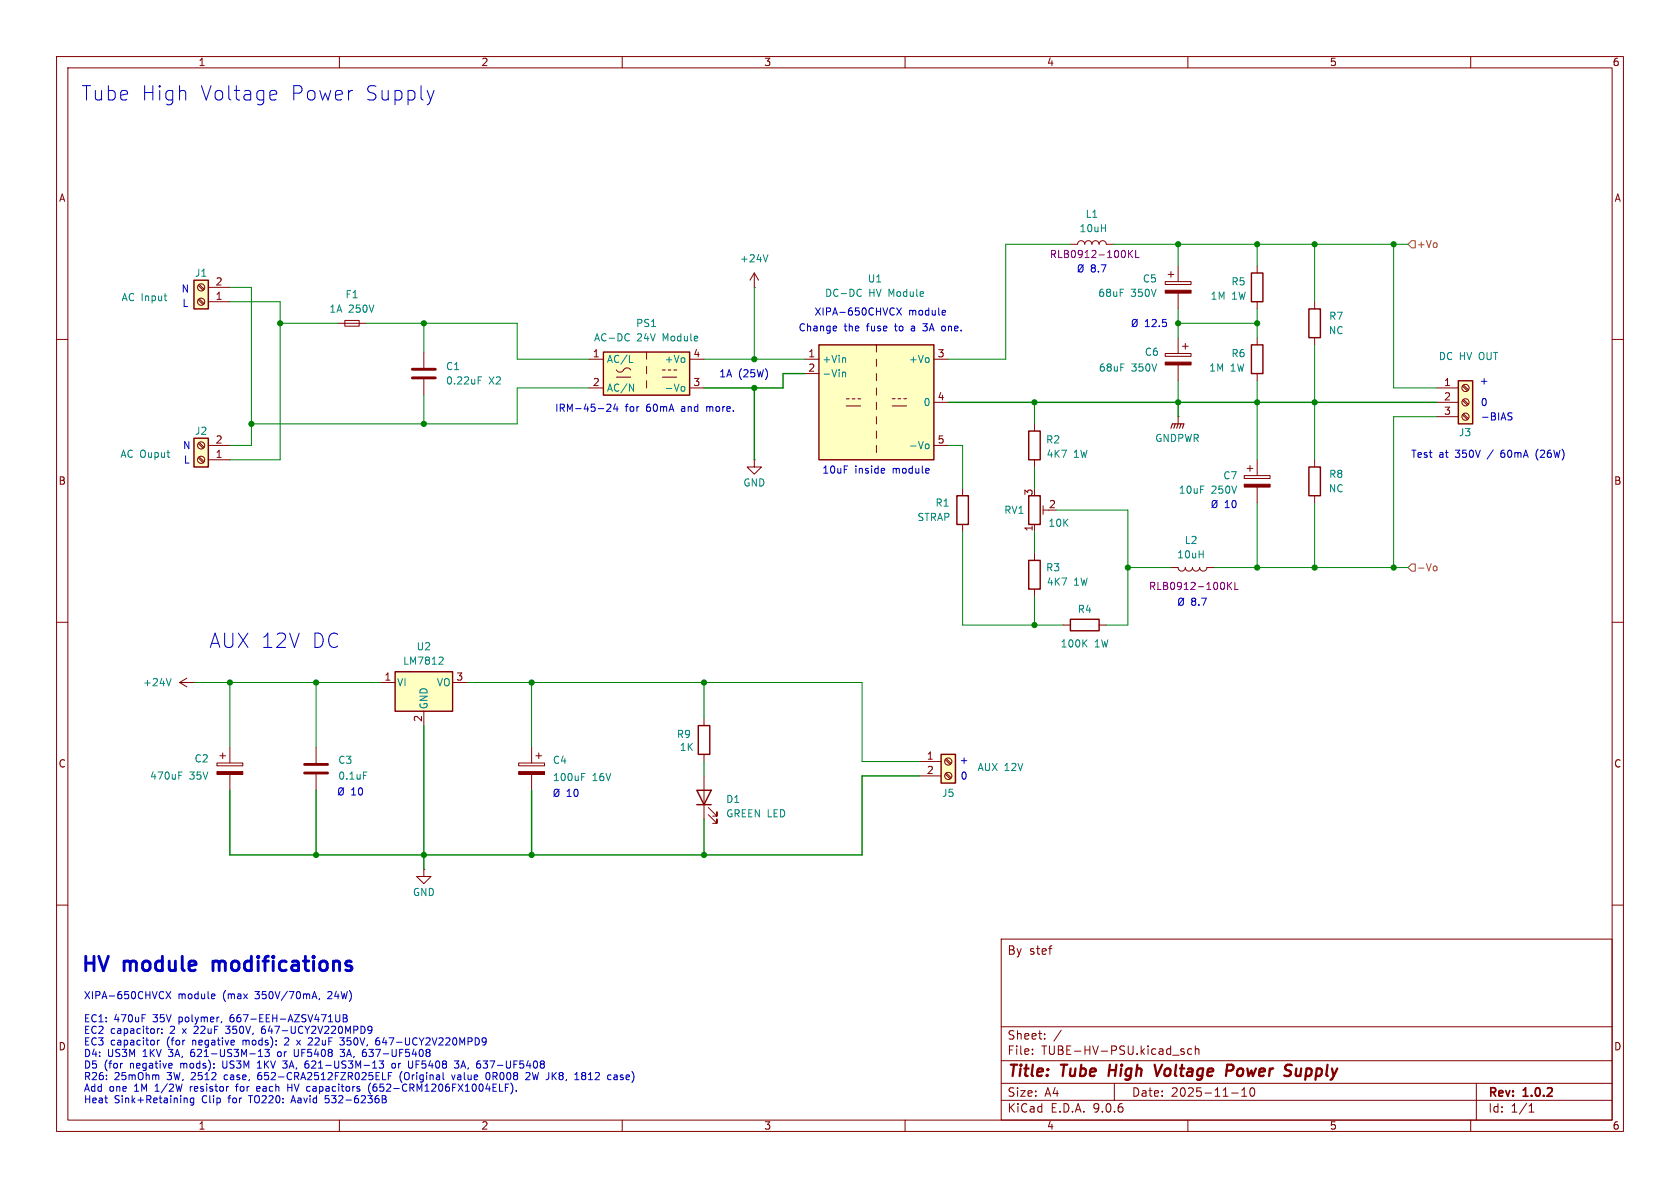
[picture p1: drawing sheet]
<svg xmlns="http://www.w3.org/2000/svg" width="297mm" height="210mm" viewBox="0 0 297 210" stroke-linecap="round" stroke-linejoin="round" font-family="sans-serif">
<g fill="none" stroke="#840000" stroke-width=".18">
<path d="M10 10h277v190h-277zM12 12h273v186h-273zM60 10v2M110 10v2M160 10v2M210 10v2M260 10v2M10 60h2M285 60h2M10 110h2M285 110h2M10 160h2"/>
<path d="M177 166h108v32h-108zM285 160h2M60 198v2M110 198v2M160 198v2M177 194.5h108M177 191.5h108M177 187.5h108M177 181.5h108M182.5 186.3v.1M182.5 185.5v.1M184.7 183.6v.1"/>
<path d="M184.7 182.8v.1M187.6 182.1l-1.3 2M197 191.5v3M209.3 185.5l-.3-.1-.3 .2 .1 .2 .5 .2v.3h-.6M210 198v2M210.7 185.5l-.5-.1-.2 .3v.4l.1 .2h.6M211.3 185.5l.2-.1 .4 .1 .1 .9M211.3 184.9v1.5M217.7 193.2h1.2M219.5 193.8h.9M219.5 192.7l.5-.4v1.5M221.1 192.4l.2-.1a.81 .81 0 0 1 .6 .6 .81 .81 0 0 1-.3 .8l-.1 .1a.81 .81 0 0 1-.4-1.4z"/>
<path d="M260 198v2M261 191.5v6.5M270.3 196.6h.9M270.3 195.5l.4-.4v1.5"/>
</g>
<path d="M196.2 188.2l-.2 2M204.1 188.2l.4 2 1-2M216.8 189.3h.8a.55 .55 0 0 0 .5-.5 .55 .55 0 0 0-.4-.6h-.7l-.3 2M229.2 188.9l-.1 1.2 .2 .1 .5-.1" fill="none" stroke="#840000" stroke-width=".4"/>
<path d="M34.3 49.5h2.5v5.1h-2.5z" fill="#ffffc2"/>
<path d="M34.3 49.5h2.5v5.1h-2.5z" fill="none" stroke="#840000" stroke-width=".25"/>
<g fill="none" stroke="#840000" stroke-width=".18">
<path d="M35.1 53l.8 .8M35.1 50.5l.8 .8M35.2 52.8l.9 .9M35.2 50.3l.9 .8M36.8 53.3h3.8M36.8 50.8h3.8M33 119.9l-1.3 .8M31.7 120.7l1.3 .7M31.7 120.7h2.6M34.3 120.7h.1M74.9 153.7v1.2h1.3l-1.3 1.3-1.2-1.3h1.2M74.9 153.7h.1"/>
<circle cx="35.6" cy="50.8" r=".63"/>
<circle cx="35.6" cy="53.3" r=".63"/>
</g>
<path d="M29 52.3h.5M29.4 53.2h.1M30.2 120l-.4 1.2" fill="none" stroke="#008484" stroke-width=".18"/>
<path d="M69.8 118.7h10.2v7h-10.2z" fill="#ffffc2"/>
<path d="M69.8 118.7h10.2v7h-10.2zM123.4 128.3h2.1v5.1h-2.1z" fill="none" stroke="#840000" stroke-width=".25"/>
<path d="M67.3 120.7h2.5M74.9 125.7v2.6M80 120.7h2.5M91.7 134.9h4.6v.5h-4.6zM94 132.1v2.8M94 136.9v2.8M94.7 133.6h1.1M95.2 133.1v1M124.5 127v1.3M124.5 133.4v1.2" fill="none" stroke="#840000" stroke-width=".18"/>
<path d="M77.8 116.1l.4 .1 .1 .3-.7 .9h.7M102.8 137.3h.5M102.8 136.7h.6" fill="none" stroke="#008484" stroke-width=".18"/>
<path d="M91.7 136.4h4.6v.5h-4.6z" fill="#840000" stroke="#840000" stroke-width=".18"/>
<path d="M257.8 67.3h2.5v7.6h-2.5z" fill="#ffffc2"/>
<path d="M221.2 48.3h2.1v5h-2.1zM231.4 54.6h2v5.1h-2zM181.9 76.2h2v5.1h-2zM221.2 61h2.1v5h-2.1zM257.8 67.3h2.5v7.6h-2.5zM181.9 99.1h2v5h-2zM181.9 87.6h2v5.1h-2zM189.2 109.5h5.1v2h-5.1zM123.2 139.7h2.5l-1.2 2.5zM123.2 142.2h2.5" fill="none" stroke="#840000" stroke-width=".25"/>
<g fill="none" stroke="#840000" stroke-width=".18">
<path d="M189.2 43.2h1.3a.64 .64 0 0 1 .6-.7 .64 .64 0 0 1 .7 .7 .64 .64 0 0 1 .6-.7 .64 .64 0 0 1 .6 .7 .64 .64 0 0 1 .7-.7 .64 .64 0 0 1 .6 .7 .64 .64 0 0 1 .6-.7 .64 .64 0 0 1 .7 .7h1.2M206 49.8h4.6v.5h-4.6zM206.5 48.5h1M207 48v1M208.3 47v2.8M208.3 51.8v2.8M208.3 59.7v2.8M222.2 47v1.3M222.2 53.3v1.3M222.2 59.7v1.3M232.4 53.3v1.3M232.4 59.7v1.3"/>
<path d="M182.9 74.9v1.3M206 62.5h4.6v.5h-4.6zM208.3 73.7h.1M208.3 64.5v2.8M208.3 73.7v1.2M209 61.2h1.1M209.5 60.7v1M222.2 66v1.3M254 68.6h3.8M254 71.1h3.8M254 73.7h3.8M258.5 68.2l.9 .9"/>
<path d="M258.5 70.8l.9 .8M258.5 73.3l.9 .9M258.7 68.1l.9 .8M258.7 70.6l.9 .9M258.7 73.2l.9 .8M133.3 81.3v1.3h1.3l-1.3 1.2-1.2-1.2h1.2M133.3 81.3h.1M182.9 81.3v1.3M182.9 92.7v1.3M182.9 97.8v1.3M184.4 89.4v1.5M184.4 90.2h1"/>
<path d="M220 84.1h4.5v.5h-4.5zM220.5 82.8h1M221 82.3v1M222.2 81.3v2.8M222.2 86.1v2.8M182.9 104.1v1.3M188 110.5h1.2M194.3 110.5h1.3M207 100.3h1.3a.64 .64 0 0 0 .6 .7 .64 .64 0 0 0 .6-.7 .64 .64 0 0 0 .7 .7 .64 .64 0 0 0 .6-.7 .64 .64 0 0 0 .7 .7 .64 .64 0 0 0 .6-.7 .64 .64 0 0 0 .6 .7 .64 .64 0 0 0 .7-.7h1.2M38.4 134.9h4.5v.5h-4.5zM38.9 133.6h1M39.4 133.1v1"/>
<path d="M40.6 132.1v2.8M40.6 136.9v2.8M55.9 132.1v2.8M55.9 136.9v2.8M124.5 137.2v7.6M125.2 144l1.5 1.5v-.7v.7h-.7M125.2 142.7l1.5 1.6v-.8v.8h-.7"/>
<circle cx="259.1" cy="68.6" r=".63"/>
<circle cx="259.1" cy="71.1" r=".63"/>
<circle cx="259.1" cy="73.7" r=".63"/>
</g>
<path d="M53.8 135.1h4.1M53.8 136.7h4.1" fill="none" stroke="#840000" stroke-width=".51"/>
<path d="M191.6 113.6l.6 .8M192.2 113.1l-.8 .7M31.6 136.5h.6M31.6 137.1h.4M64.3 136.5h.6" fill="none" stroke="#008484" stroke-width=".18"/>
<path d="M207 75.7l.3-.8h2l-.3 .8M207.8 74.9l-.3 .8M208.3 74.9l-.3 .8M208.8 74.9l-.3 .8" fill="none" stroke="#840000" stroke-width=".2"/>
<g fill="#840000" stroke="#840000" stroke-width=".18">
<path d="M220 85.6h4.5v.5h-4.5z"/>
<path d="M206 51.3h4.6v.5h-4.6z"/>
<path d="M206 64h4.6v.5h-4.6z"/>
<path d="M38.4 136.4h4.5v.5h-4.5z"/>
</g>
<path d="M199.5 44.3v1.2M199.7 44.8l.5 .7M200.2 44.3l-.7 .7M200.8 44.3v1.2h.6M217 102.9v1.3M217.2 103.5l.6 .7M217.8 102.9l-.8 .8M218.3 102.9v1.3h.6" fill="none" stroke="#840084" stroke-width=".18"/>
<path d="M166.4 133.4h2.5v5h-2.5z" fill="#ffffc2"/>
<path d="M166.4 133.4h2.5v5h-2.5z" fill="none" stroke="#840000" stroke-width=".25"/>
<g fill="none" stroke="#840000" stroke-width=".18">
<path d="M162.6 134.6h3.8M162.6 137.2h3.8M167.1 134.3l.9 .8M167.1 136.8l.9 .9M167.3 134.1l.8 .9M167.3 136.7l.8 .8"/>
<circle cx="167.6" cy="134.6" r=".63"/>
<circle cx="167.6" cy="137.2" r=".63"/>
</g>
<path d="M144.8 61h20.3v20.3h-20.3z" fill="#ffffc2"/>
<path d="M144.8 61h20.3v20.3h-20.3zM169.2 87.6h2v5.1h-2zM231.4 82.6h2v5h-2z" fill="none" stroke="#840000" stroke-width=".25"/>
<g fill="none" stroke="#840000" stroke-width=".18">
<path d="M142.2 63.5h2.6M142.2 66h2.6M149.6 71.8h2.5M149.6 70.5h.5M150.6 70.5h.6M151.7 70.5h.5M154.9 61v1.2M154.9 63.5v1.3M154.9 66v1.3M154.9 68.6v1.3M154.9 71.1v1.3M154.9 73.7v1.2"/>
<path d="M154.9 76.2v1.3M154.9 78.7v1.3M157.7 71.8h2.6M157.7 70.5h.5M158.7 70.5h.6M159.8 70.5h.5M165.1 63.5h2.5M165.1 71.1h2.5M165.1 78.7h2.5M170.2 86.4v1.2M170.2 92.7v1.3M232.4 81.3v1.3"/>
<path d="M232.4 87.6v1.3"/>
</g>
<path d="M151.9 51.1l.4 .1M152.3 52.3l-.4 .1M149 65.9l.1-.1h.3l.1 .8M149 65.8v.8M149.3 63.2l.2 .2v.7M163.8 78.5h.3l.1 .2v.5l-.4 .1" fill="none" stroke="#008484" stroke-width=".18"/>
<path d="M106.7 62.2h15.2v7.7h-15.2z" fill="#ffffc2"/>
<path d="M106.7 62.2h15.2v7.7h-15.2z" fill="none" stroke="#840000" stroke-width=".25"/>
<g fill="none" stroke="#840000" stroke-width=".18">
<path d="M59.7 57.2h5.1M61 56.6h2.5v1.1h-2.5zM133.3 50.8h.1M133.3 48.3l-.7 1.2M133.3 48.3l.8 1.2M133.3 48.3v2.5M104.1 63.5h2.6M104.1 68.6h2.6M109 65.4a.8 .8 0 0 0 .8 .4 .8 .8 0 0 0 .6-.6 .73 .73 0 0 1 1.1 .2M109 66.7h2.5M114.3 62.2v1.3M114.3 64.8v1.2"/>
<path d="M114.3 67.3v1.3M117.1 66.7h2.5M117.1 65.4h.5M118.1 65.4h.5M119.1 65.4h.5M121.9 63.5h2.6M121.9 68.6h2.6"/>
</g>
<path d="M111 59l.2 .1M135.8 45l-.5 1.3M111.2 60.1l-.2 .2M111.3 64.1h.6M111.3 67.9l.7 1.3v-1.3M120.6 68.3l.3 .1 .2 .2-.1 .4-.4 .2" fill="none" stroke="#008484" stroke-width=".18"/>
<path d="M34.3 77.5h2.5v5.1h-2.5z" fill="#ffffc2"/>
<path d="M34.3 77.5h2.5v5.1h-2.5z" fill="none" stroke="#840000" stroke-width=".25"/>
<g fill="none" stroke="#840000" stroke-width=".18">
<path d="M35.1 78.4l.8 .8M35.2 78.2l.9 .9M36.8 78.7h3.8M74.9 62.2v2.8M74.9 67.1v2.8M35.1 80.9l.8 .9M35.2 80.8l.9 .8M36.8 81.3h3.8"/>
<circle cx="35.6" cy="78.7" r=".63"/>
<circle cx="35.6" cy="81.3" r=".63"/>
</g>
<path d="M72.9 65.3h4.1M72.9 66.8h4.1" fill="none" stroke="#840000" stroke-width=".51"/>
<path d="M84.5 67.2h.5M84.5 66.6h.6" fill="none" stroke="#008484" stroke-width=".18"/>
<path d="M249.6 42.5h.6v1.3h-.6l-.7-.6zM249.6 99.7h.6v1.3h-.6l-.7-.7zM253.6 100.1h.3l.1 .2v.5l-.4 .1" fill="none" stroke="#848400" stroke-width=".18"/>
<g fill="none" stroke="#008400" stroke-width=".18">
<path d="M40.6 50.8h3.8v27.9h-3.8M40.6 53.3h8.9v28h-8.9M49.5 57.2h10.2M64.8 57.2h26.6v6.3h12.7M74.9 57.2v5M133.3 50.8v12.7M189.2 43.2h-11.4v20.3h-10.2M196.8 43.2h52.1M208.3 57.2h13.9M208.3 43.2v3.8M208.3 54.6v5.1M222.2 43.2v3.8"/>
<path d="M222.2 54.6v5.1M232.4 43.2v10.1M246.4 43.2v25.4h7.6M74.9 69.9v5M104.1 68.6h-12.7v6.3h-47M124.5 63.5h17.7M167.6 78.7h2.6v7.7M182.9 71.1v3.8M208.3 67.3v3.8M222.2 67.3v14M232.4 61v20.3M254 73.7h-7.6v26.6"/>
<path d="M170.2 94v16.5h17.8M182.9 82.6v3.8M182.9 94v3.8M186.7 90.2h12.7v20.3h-3.8M222.2 88.9v11.4M232.4 88.9v11.4M182.9 105.4v5.1M199.4 100.3h7.6M214.6 100.3h34.3M34.3 120.7h33M40.6 120.7v11.4M55.9 120.7v11.4"/>
<path d="M82.5 120.7h69.9v13.9h10.2M94 120.7v11.4M124.5 120.7v6.3M124.5 134.6v2.6"/>
</g>
<path d="M133.3 68.6v12.7M142.2 66h-3.8v2.6h-13.9M167.6 71.1h86.4M208.3 71.1v2.6M55.9 139.7v11.4M74.9 128.3v25.4M94 139.7v11.4M162.6 137.2h-10.2v13.9h-111.8v-11.4M124.5 144.8v6.3" fill="none" stroke="#008400" stroke-width=".25"/>
<g fill="none" stroke="#0000c2" stroke-width=".18">
<path d="M48.1 16l.7 .1 .1 .5-1.2 .2M48.8 17.6l-.7 .1M76.7 16l-.6 1.7M147.7 57.6l.2 .4-.6 .1M147.8 58.4l-.1 .1M158.5 54.4l.9 1.3M159.4 54.4l-.9 1.3M163.1 57.2h.8M163.1 58.4l.2 .1M166.6 58.4l.3 .1M166.7 54.9h.4l.1 .3-.6 .1M166.9 57.6l-.3 .1"/>
<path d="M167.1 55.6l-.4 .1M190.7 47l.2-.2a.43 .43 0 0 1 .6 .4v.5a.42 .42 0 0 1-.5 .4 .42 .42 0 0 1-.4-.4zM191.5 46.8l-.9 1.3M200.2 56.6l.3-.1a.43 .43 0 0 1 .5 .4v.4a.42 .42 0 0 1-.4 .5 .42 .42 0 0 1-.4-.5zM201.1 56.5l-1 1.2M107.3 71.6l.5-.2 .2 .4-.8 .9h.8M108.8 71.4l-.3 .9h.8M109.1 71.9v.8M266.8 73.6l.4 .1 .1 .3-.2 .2h-.3M266.8 73h.5M271.7 79.8l-.2 .4 .2 .8M156.2 82.8l.2 .3-.6 .1"/>
<path d="M156.3 83.6h-.1M214.4 88.6l.2-.1a.43 .43 0 0 1 .5 .4v.4a.42 .42 0 0 1-.4 .5 .42 .42 0 0 1-.4-.5zM215.2 88.5l-1 1.2M208.4 105.9l.3-.2a.43 .43 0 0 1 .5 .5v.4a.42 .42 0 0 1-.4 .4 .42 .42 0 0 1-.4-.4zM209.3 105.7l-1 1.3M60 139.3h.2a.43 .43 0 0 1 .5 .4v.4a.42 .42 0 0 1-.4 .5 .42 .42 0 0 1-.4-.5v-.4zM60.8 139.3l-1 1.2M98.1 139.6l.2-.1a.43 .43 0 0 1 .5 .4v.5a.42 .42 0 0 1-.4 .4 .42 .42 0 0 1-.4-.4v-.5zM98.9 139.5l-1 1.3M29.3 175.3l.9 1.2M30.2 175.3l-.9 1.2M37.6 175.7l.3 .1 .1 .2-.6 .1"/>
<path d="M37.9 176.5h-.3M55.3 176.2h.6M55.6 175.3l.4 1.2M56.5 176.5l-.1 .2M60.1 179.4l-.1 1.1-.2 .1h-.3M60.7 179.4h.4l.2 .2-.2 .4 .2 .1 .1 .3-.2 .2h-.5zM60.7 180h.4M21.5 188h.2M27.8 181.8v.9M27.8 183.9v.8M28 190.1l.1 .8M28.2 181.8l-.4 .3"/>
<path d="M28.2 183.9l-.4 .2M28.6 182.6v.1M28.6 181.9v.1M30.3 188l.1 .3-.6 .1M30.4 188.8h-.1M32.6 194.2h.4l.1 .8M34.2 194.2l-.3-.1-.3 .2 .2 .6h.4M34.2 194.1v1l-.2 .3-.3-.1M39.2 180.6l-.1 .2M39.9 181.4h.8M39.9 182.6l.2 .1M41.6 192.1h.5"/>
<path d="M41.8 191.8v1.1M45.5 188.8h.7M45.7 186.8h.7M45.7 187.7l-.2 .2M45.7 189.7a.99 .99 0 0 0 0 1.1l.1 .1M45.8 192.1h-.2l-.2 .1v.6l.4 .1M45.8 190.1l-.2 .2M46 192.4l-.6 .1M46 185.5v1.3M46.4 181.5a.99 .99 0 0 0-.1 1.1l.4 .1M46.7 181.9h-.2l-.3 .2M47.4 186l.2 .2-.1 .5-.1 .1-.6-.1"/>
<path d="M49.2 186l-.1 .2 .1 .5M50 188.8h.5M50.8 187.5l-.5 .5h.2M50.9 191.6v1.3M50.9 192.2h.7M51 184l-.7 .7h.8M51.5 194.6h.6M51.8 193.7l-.4 1.3M52 185.5v1l.1 .2 .4 .1M52.4 183.9l.7 .8M53.1 183.9l-.7 .8M54 188.8h.5"/>
<path d="M54 188.1h.5M54.1 187.7l-.1 .1M55.2 184l-.8 .7h.8M57.5 194.8l.5 .2M57.5 193.7v.6l.1-.1M60.1 186.7l.2 .1 .5-.1M60.1 185.5h.8l-.4 .5h.3M60.9 184.5l-.3 .2h-.5M60.9 183.5l-.5 .4 .3 .1 .2 .2M64.3 186h.2l.3 .2-.1 .5-.4 .1M65.3 191.7a1.47 1.47 0 0 0 .2 1.7M65.8 182l-.3 .2-.4-.1-.1-.1 .1-.5 .4-.1 .2 .1a.84 .84 0 0 1-.3 1.2h-.3"/>
<path d="M65.9 188.8h.7M66.1 191.8a.99 .99 0 0 0 0 1l.1 .1M66.2 192.1l-.3 .3M66.5 184.1l.4-.2 .2 .3-.1 .5h-.3l-.2-.1M67 183.5h-.3l-.2 .3M67.6 193.7v1.3l.6-.2 .1-.3-.3-.2M67.6 194.3h.4M67.6 190.9h.6M67.8 187.5l-.4 .5 .3 .2v.5l-.1 .1-.6-.1M68.2 194.2l-.2 .1M68.7 190.2h.4M69.3 189.6h-.6v1.3"/>
<path d="M69.3 188.1l.2-.1 .4 .1v.5l-.1 .2h-.3l-.2-.1zM70.9 189.7a1.5 1.5 0 0 0 .1 1.6M72.9 187.5v1.1l-.2 .2M75.5 186h.3M75.8 186l.2 .3v.2l-.1 .2-.4 .1M76 185.6v.2l-.2 .2M79.8 190l.3 .9 .3-.9M80.3 187.5h.8l-.4 .5 .4 .2v.5l-.2 .1h-.5M81.9 187.5l-.4 1.3M85.4 188.7l.6 .1M85.4 187.5h.8M85.7 183.5l.2 .1a1.03 1.03 0 0 1-.2 1.1"/>
<path d="M86 184l-.3 .2M86 189.7a.69 .69 0 0 0 .3 1.2l.2-.2 .1-.3-.1-.7M89.3 192.2h.5M90.5 191.7a1.47 1.47 0 0 1-.2 1.7M91.3 192.8v.1M93.6 189.7v.4l-.7 .8h.8M101.6 190.9h.7M103.1 190.1l-.2 .2-.1 .3 .1 .2 .4 .1M103.1 190.1h.2M103.3 189.6h-.2l-.3 .2 .3 .3M107.9 190l.1 .1M108 190.8l-.1 .1"/>
<path d="M108.6 190.1h.5M109 190.4h-.3l-.2 .2 .1 .2 .4 .1"/>
</g>
<path d="M37.7 169.9v1.7M37.8 170l-.1 .1" fill="none" stroke="#0000c2" stroke-width=".51"/>
<g fill="#008400" stroke="#008400" stroke-width=".18">
<circle cx="222.2" cy="100.3" r=".46"/>
<circle cx="232.4" cy="43.2" r=".46"/>
<circle cx="246.4" cy="43.2" r=".46"/>
<circle cx="222.2" cy="43.2" r=".46"/>
<circle cx="232.4" cy="100.3" r=".46"/>
<circle cx="246.4" cy="100.3" r=".46"/>
<circle cx="44.4" cy="74.9" r=".46"/>
<circle cx="49.5" cy="57.2" r=".46"/>
<circle cx="74.9" cy="57.2" r=".46"/>
<circle cx="74.9" cy="74.9" r=".46"/>
<circle cx="182.9" cy="110.5" r=".46"/>
<circle cx="133.3" cy="63.5" r=".46"/>
<circle cx="124.5" cy="151.1" r=".46"/>
<circle cx="124.5" cy="120.7" r=".46"/>
<circle cx="133.3" cy="68.6" r=".46"/>
<circle cx="182.9" cy="71.1" r=".46"/>
<circle cx="232.4" cy="71.1" r=".46"/>
<circle cx="222.2" cy="57.2" r=".46"/>
<circle cx="222.2" cy="71.1" r=".46"/>
<circle cx="208.3" cy="57.2" r=".46"/>
<circle cx="208.3" cy="43.2" r=".46"/>
<circle cx="199.4" cy="100.3" r=".46"/>
<circle cx="208.3" cy="71.1" r=".46"/>
<circle cx="55.9" cy="120.7" r=".46"/>
<circle cx="94" cy="151.1" r=".46"/>
<circle cx="94" cy="120.7" r=".46"/>
<circle cx="55.9" cy="151.1" r=".46"/>
<circle cx="74.9" cy="151.1" r=".46"/>
<circle cx="40.6" cy="120.7" r=".46"/>
</g>
<g font-size="3.5" fill="#0000c2">
<text x="14.2" y="18">Tube</text>
<text x="24.8" y="18">High</text>
<text x="35.2" y="18">Voltage</text>
<text x="51.1" y="18">Power</text>
<text x="64.2" y="18">Supply</text>
<text x="36.8" y="114.8">AUX 12V</text>
<text x="54.9" y="114.8">DC</text>
<text x="14.2" y="172.5">HV</text>
<text x="22" y="172.5">module</text>
<text x="38.8" y="172.5">modifications</text>
</g>
<g font-size="2.8" fill="#840000">
<text x="178" y="190.9">Title:</text>
<text x="187.7" y="190.9">Tube</text>
<text x="196.8" y="190.9">High</text>
<text x="205.8" y="190.9">Voltage</text>
<text x="219.2" y="190.9">Power</text>
<text x="230.4" y="190.9">Supply</text>
</g>
<g font-size="2.1" fill="#840000">
<text x="178" y="169">By</text>
<text x="181.9" y="169">stef</text>
<text x="178" y="184">Sheet:</text>
<text x="178" y="186.7">File:</text>
<text x="184.1" y="186.7">TUBE-HV-PSU.kicad_sch</text>
<text x="178" y="196.9">KiCad</text>
<text x="178" y="194.1">Size:</text>
<text x="184.7" y="194.1">A4</text>
<text x="185.7" y="196.9">E.D.A.</text>
<text x="193.3" y="196.9">9.0.6</text>
<text x="200" y="194.1">Date:</text>
<text x="207" y="194.1">2025-11-10</text>
<text x="263" y="194.3">Rev:</text>
<text x="263" y="196.9">Id:</text>
<text x="267.1" y="196.9">1/1</text>
<text x="269.4" y="194.3">1.0.2</text>
</g>
<g font-size="1.8" fill="#840000">
<text x="35" y="11.9">1</text>
<text x="85" y="11.9">2</text>
<text x="135" y="11.9">3</text>
<text x="185" y="11.9">4</text>
<text x="235" y="11.9">5</text>
<text x="285" y="11.9">6</text>
<text x="10.3" y="35.9">A</text>
<text x="285.3" y="35.9">A</text>
<text x="38" y="53.1">1</text>
<text x="38" y="50.5">2</text>
<text x="104.7" y="63.2">1</text>
<text x="122.5" y="63.2">4</text>
<text x="142.8" y="63.2">1</text>
<text x="142.8" y="65.8">2</text>
<text x="165.7" y="63.2">3</text>
<text x="104.7" y="68.3">2</text>
<text x="122.5" y="68.3">3</text>
<text x="165.7" y="70.9">4</text>
<text x="255.2" y="68.3">1</text>
<text x="255.2" y="70.9">2</text>
<text x="255.2" y="73.4">3</text>
<text x="38" y="81">1</text>
<text x="38" y="78.5">2</text>
<text x="165.7" y="78.5">5</text>
<text x="10.3" y="85.9">B</text>
<text x="182.6" y="87.7" transform="rotate(-90 182.6 87.7)">3</text>
<text x="185.3" y="89.9">2</text>
<text x="285.3" y="85.9">B</text>
<text x="182.6" y="94.1" transform="rotate(-90 182.6 94.1)">1</text>
<text x="67.9" y="120.4">1</text>
<text x="80.6" y="120.4">3</text>
<text x="74.7" y="127.7" transform="rotate(-90 74.7 127.7)">2</text>
<text x="10.3" y="135.9">C</text>
<text x="163.8" y="134.4">1</text>
<text x="163.8" y="136.9">2</text>
<text x="285.3" y="135.9">C</text>
<text x="10.3" y="185.9">D</text>
<text x="285.3" y="185.9">D</text>
<text x="35" y="199.9">1</text>
<text x="85" y="199.9">2</text>
<text x="135" y="199.9">3</text>
<text x="185" y="199.9">4</text>
<text x="235" y="199.9">5</text>
<text x="285" y="199.9">6</text>
</g>
<g font-size="1.8" fill="#008484">
<text x="190.7" y="41.2">10uH</text>
<text x="191.8" y="38.7">L1</text>
<text x="130.7" y="46.6">+24V</text>
<text x="21.4" y="53.4">AC Input</text>
<text x="34.4" y="49.1">J1</text>
<text x="61" y="52.9">F1</text>
<text x="145.8" y="52.7">DC-DC</text>
<text x="153.3" y="50.1">U1</text>
<text x="153.6" y="52.7">HV Module</text>
<text x="194.1" y="52.7">68uF</text>
<text x="199.9" y="52.7">350V</text>
<text x="201.9" y="50.1">C5</text>
<text x="213.9" y="53.2">1M</text>
<text x="217.6" y="50.6">R5</text>
<text x="217.8" y="53.2">1W</text>
<text x="58.1" y="55.5">1A</text>
<text x="61.6" y="55.5">250V</text>
<text x="112.4" y="58">PS1</text>
<text x="234.8" y="59.3">NC</text>
<text x="234.9" y="56.7">R7</text>
<text x="78.7" y="65.6">C1</text>
<text x="104.9" y="60.6">AC-DC</text>
<text x="107.2" y="64.4">AC/L</text>
<text x="112.6" y="60.6">24V</text>
<text x="117.2" y="60.6">Module</text>
<text x="117.4" y="64.4">+Vo</text>
<text x="145.3" y="64.4">+Vin</text>
<text x="160.6" y="64.4">+Vo</text>
<text x="194.2" y="65.9">68uF</text>
<text x="200" y="65.9">350V</text>
<text x="202.3" y="63.1">C6</text>
<text x="213.7" y="65.9">1M</text>
<text x="217.5" y="65.9">1W</text>
<text x="217.6" y="63.3">R6</text>
<text x="254.3" y="63.9">DC HV OUT</text>
<text x="78.7" y="68.2">0.22uF</text>
<text x="86.4" y="68.2">X2</text>
<text x="107.2" y="69.4">AC/N</text>
<text x="117.4" y="69.4">-Vo</text>
<text x="145.3" y="66.9">-Vin</text>
<text x="163.2" y="72">0</text>
<text x="34.4" y="77.1">J2</text>
<text x="257.8" y="77.3">J3</text>
<text x="21.2" y="81.1">AC Ouput</text>
<text x="160.6" y="79.6">-Vo</text>
<text x="184.8" y="78.6">R2</text>
<text x="184.9" y="81.1">4K7</text>
<text x="189.8" y="81.1">1W</text>
<text x="204.1" y="78.3">GNDPWR</text>
<text x="131.3" y="86.2">GND</text>
<text x="165.3" y="89.8">R1</text>
<text x="208.3" y="87.5">10uF</text>
<text x="214.1" y="87.5">250V</text>
<text x="216.2" y="84.9">C7</text>
<text x="234.8" y="87.2">NC</text>
<text x="234.9" y="84.7">R8</text>
<text x="162.1" y="92.3">STRAP</text>
<text x="177.4" y="91">RV1</text>
<text x="185.3" y="93.3">10K</text>
<text x="184.8" y="101.2">R3</text>
<text x="208" y="98.9">10uH</text>
<text x="209.3" y="96.4">L2</text>
<text x="185" y="103.7">4K7</text>
<text x="189.8" y="103.7">1W</text>
<text x="190.4" y="108.6">R4</text>
<text x="71.2" y="117.7">LM7812</text>
<text x="73.6" y="115.2">U2</text>
<text x="187.4" y="114.7">100K</text>
<text x="193.5" y="114.7">1W</text>
<text x="25.2" y="121.5">+24V</text>
<text x="70.1" y="121.5">VI</text>
<text x="75.8" y="125.5" transform="rotate(-90 75.8 125.5)">GND</text>
<text x="77.1" y="121.5">VO</text>
<text x="119.6" y="130.7">R9</text>
<text x="34.3" y="135">C2</text>
<text x="59.7" y="135.2">C3</text>
<text x="97.6" y="135.2">C4</text>
<text x="120.1" y="132.9">1K</text>
<text x="172.7" y="136.5">AUX 12V</text>
<text x="26.4" y="138">470uF</text>
<text x="33.5" y="138">35V</text>
<text x="59.7" y="138">0.1uF</text>
<text x="97.6" y="138.3">100uF</text>
<text x="104.7" y="138.3">16V</text>
<text x="128.3" y="142.2">D1</text>
<text x="166.4" y="141.1">J5</text>
<text x="128.3" y="144.7">GREEN LED</text>
<text x="72.9" y="158.6">GND</text>
</g>
<g font-size="1.8" fill="#840084">
<text x="185.5" y="45.8">RLB0912-100KL</text>
<text x="203" y="104.5">RLB0912-100KL</text>
</g>
<g font-size="1.8" fill="#848400">
<text x="250.4" y="44">+Vo</text>
<text x="250.4" y="101.2">-Vo</text>
</g>
<g font-size="1.8" fill="#0000c2">
<text x="32" y="51.9">N</text>
<text x="192.8" y="48.4">8.7</text>
<text x="32.2" y="54.5">L</text>
<text x="141.1" y="58.8">Change</text>
<text x="143.9" y="56">XIPA-650CHVCX</text>
<text x="149.2" y="58.8">the</text>
<text x="153.3" y="58.8">fuse</text>
<text x="158.5" y="58.8">to</text>
<text x="160.6" y="56">module</text>
<text x="161.6" y="58.8">a</text>
<text x="163.9" y="58.8">3A</text>
<text x="167.3" y="58.8">one.</text>
<text x="202.3" y="58">12.5</text>
<text x="127.1" y="66.9">1A</text>
<text x="130.5" y="66.9">(25W)</text>
<text x="261.5" y="68.2">+</text>
<text x="261.7" y="72">0</text>
<text x="98" y="73">IRM-45-24</text>
<text x="110.5" y="73">for</text>
<text x="114.4" y="73">60mA</text>
<text x="120.7" y="73">and</text>
<text x="125.3" y="73">more.</text>
<text x="261.7" y="74.5">-BIAS</text>
<text x="32.3" y="79.6">N</text>
<text x="32.4" y="82.1">L</text>
<text x="145.3" y="83.9">10uF</text>
<text x="151.1" y="83.9">inside</text>
<text x="157.9" y="83.9">module</text>
<text x="249.4" y="81.1">Test</text>
<text x="254.4" y="81.1">at</text>
<text x="257.4" y="81.1">350V</text>
<text x="263.3" y="81.1">/</text>
<text x="265.8" y="81.1">60mA</text>
<text x="272.2" y="81.1">(26W)</text>
<text x="216.4" y="90">10</text>
<text x="210.5" y="107.3">8.7</text>
<text x="169.5" y="135.2">+</text>
<text x="62" y="140.8">10</text>
<text x="100.1" y="141.1">10</text>
<text x="169.7" y="138">0</text>
<text x="14.7" y="176.8">XIPA-650CHVCX</text>
<text x="31.4" y="176.8">module</text>
<text x="39.5" y="176.8">(max</text>
<text x="45.4" y="176.8">350V/70mA,</text>
<text x="58.4" y="176.8">24W)</text>
<text x="14.7" y="180.9">EC1:</text>
<text x="14.7" y="183">EC2</text>
<text x="14.7" y="185">EC3</text>
<text x="19.5" y="183">capacitor:</text>
<text x="19.5" y="185">capacitor</text>
<text x="20.1" y="180.9">470uF</text>
<text x="27.2" y="180.9">35V</text>
<text x="29.6" y="185">(for</text>
<text x="30.2" y="183">2</text>
<text x="31.9" y="180.9">polymer,</text>
<text x="32.6" y="183">x</text>
<text x="34.3" y="185">negative</text>
<text x="34.8" y="183">22uF</text>
<text x="40.6" y="183">350V,</text>
<text x="41.1" y="180.9">667-EEH-AZSV471UB</text>
<text x="43.4" y="185">mods):</text>
<text x="47.1" y="183">647-UCY2V220MPD9</text>
<text x="51" y="185">2</text>
<text x="53.4" y="185">x</text>
<text x="55.6" y="185">22uF</text>
<text x="61.4" y="185">350V,</text>
<text x="67.9" y="185">647-UCY2V220MPD9</text>
<text x="14.7" y="187.1">D4:</text>
<text x="14.7" y="189.1">D5</text>
<text x="14.7" y="191.1">R26:</text>
<text x="18.4" y="189.1">(for</text>
<text x="19" y="187.1">US3M</text>
<text x="20.2" y="191.1">25mOhm</text>
<text x="23.1" y="189.1">negative</text>
<text x="25.4" y="187.1">1KV</text>
<text x="29.7" y="191.1">3W,</text>
<text x="30.1" y="187.1">3A,</text>
<text x="32.2" y="189.1">mods):</text>
<text x="34.1" y="191.1">2512</text>
<text x="34.2" y="187.1">621-US3M-13</text>
<text x="39.8" y="189.1">US3M</text>
<text x="40.1" y="191.1">case,</text>
<text x="46.2" y="189.1">1KV</text>
<text x="46.2" y="191.1">652-CRA2512FZR025ELF</text>
<text x="49.7" y="187.1">or</text>
<text x="50.9" y="189.1">3A,</text>
<text x="52.8" y="187.1">UF5408</text>
<text x="55" y="189.1">621-US3M-13</text>
<text x="61.3" y="187.1">3A,</text>
<text x="65.3" y="187.1">637-UF5408</text>
<text x="70.5" y="189.1">or</text>
<text x="71.5" y="191.1">(Original</text>
<text x="73.6" y="189.1">UF5408</text>
<text x="81" y="191.1">value</text>
<text x="82.1" y="189.1">3A,</text>
<text x="86.2" y="189.1">637-UF5408</text>
<text x="87.2" y="191.1">0R008</text>
<text x="94.5" y="191.1">2W JK8,</text>
<text x="103.5" y="191.1">1812</text>
<text x="109.5" y="191.1">case)</text>
<text x="14.7" y="193.2">Add</text>
<text x="14.7" y="195.2">Heat</text>
<text x="19.3" y="193.2">one</text>
<text x="20.2" y="195.2">Sink+Retaining</text>
<text x="23.8" y="193.2">1M</text>
<text x="27.7" y="193.2">1/2W</text>
<text x="34.1" y="193.2">resistor</text>
<text x="35.8" y="195.2">Clip</text>
<text x="40.7" y="195.2">for</text>
<text x="42.4" y="193.2">for</text>
<text x="44.5" y="195.2">TO220:</text>
<text x="46.2" y="193.2">each</text>
<text x="51.9" y="193.2">HV capacitors</text>
<text x="52.2" y="195.2">Aavid</text>
<text x="58.3" y="195.2">532-6236B</text>
<text x="66.6" y="193.2">(652-CRM1206FX1004ELF).</text>
</g>
</svg>
